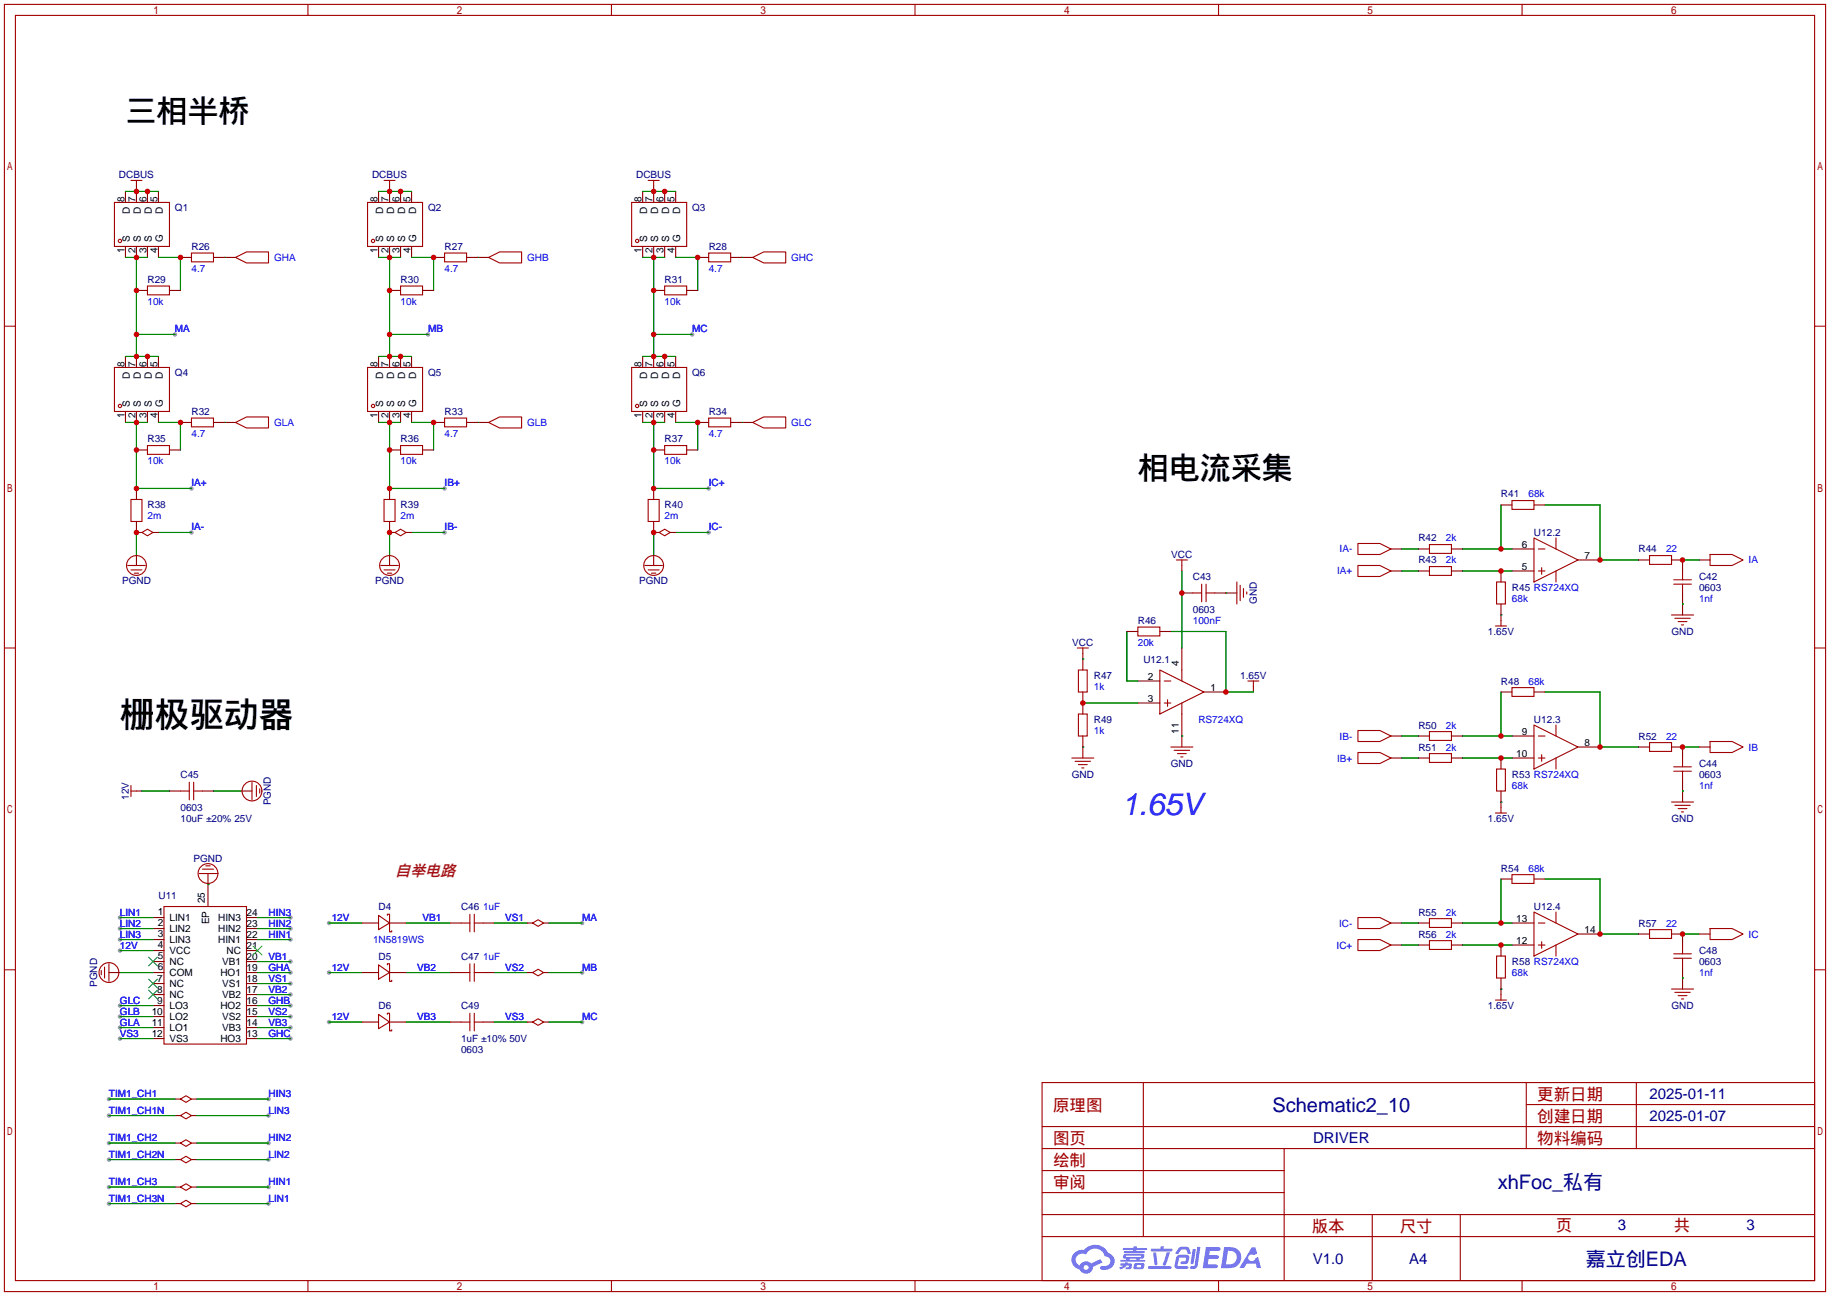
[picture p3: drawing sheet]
<svg xmlns="http://www.w3.org/2000/svg" width="422mm" height="299mm" viewBox="0 0 422 299" stroke-linecap="round" stroke-linejoin="round" font-family="sans-serif">
<g fill="#999">
<circle cx="44.2" cy="112.8" r=".51"/>
<circle cx="75.9" cy="213.1" r=".51"/>
<circle cx="75.9" cy="224.5" r=".51"/>
<circle cx="75.9" cy="236" r=".51"/>
<circle cx="134.4" cy="213.1" r=".51"/>
<circle cx="134.4" cy="224.5" r=".51"/>
<circle cx="134.4" cy="236" r=".51"/>
<circle cx="67.1" cy="211.8" r=".51"/>
<circle cx="67.1" cy="214.4" r=".51"/>
<circle cx="67.1" cy="216.9" r=".51"/>
<circle cx="27.7" cy="211.8" r=".51"/>
<circle cx="27.7" cy="214.4" r=".51"/>
<circle cx="27.7" cy="216.9" r=".51"/>
<circle cx="27.7" cy="219.5" r=".51"/>
<circle cx="27.7" cy="232.2" r=".51"/>
<circle cx="27.7" cy="234.7" r=".51"/>
<circle cx="27.7" cy="237.2" r=".51"/>
<circle cx="67.1" cy="222" r=".51"/>
<circle cx="67.1" cy="229.6" r=".51"/>
<circle cx="67.1" cy="237.2" r=".51"/>
<circle cx="67.1" cy="227.1" r=".51"/>
<circle cx="67.1" cy="234.7" r=".51"/>
<circle cx="27.7" cy="239.8" r=".51"/>
<circle cx="67.1" cy="224.5" r=".51"/>
<circle cx="67.1" cy="232.2" r=".51"/>
<circle cx="67.1" cy="239.8" r=".51"/>
<circle cx="62" cy="257.6" r=".51"/>
<circle cx="25.1" cy="257.6" r=".51"/>
<circle cx="62" cy="263.9" r=".51"/>
<circle cx="25.1" cy="263.9" r=".51"/>
<circle cx="62" cy="267.7" r=".51"/>
<circle cx="25.1" cy="267.7" r=".51"/>
<circle cx="62" cy="274.1" r=".51"/>
<circle cx="25.1" cy="274.1" r=".51"/>
<circle cx="62" cy="253.7" r=".51"/>
<circle cx="25.1" cy="253.7" r=".51"/>
<circle cx="62" cy="277.9" r=".51"/>
<circle cx="25.1" cy="277.9" r=".51"/>
<circle cx="102.6" cy="112.8" r=".51"/>
<circle cx="163.6" cy="112.8" r=".51"/>
<circle cx="40.4" cy="77.2" r=".51"/>
<circle cx="98.8" cy="77.2" r=".51"/>
<circle cx="159.8" cy="77.2" r=".51"/>
<circle cx="44.2" cy="122.9" r=".51"/>
<circle cx="102.6" cy="122.9" r=".51"/>
<circle cx="163.6" cy="122.9" r=".51"/>
</g>
<g fill="none" stroke="#a10000" stroke-width=".25">
<path d="M1 1h420.4v297.2h-420.4zM3.6 3.6h415.2v292.1h-415.2zM71.1 1v2.6M141.1 1v2.6M211.2 1v2.6M281.3 1v2.6M351.3 1v2.6M1 75.3h2.6M418.8 75.3h2.6M1 149.6h2.6M418.8 149.6h2.6M1 223.9h2.6"/>
<path d="M418.8 223.9h2.6M240.5 249.9h178.3v45.8h-178.3zM263.9 249.9v35.6M352.3 249.9v15.3M352.3 255h66.5M377.7 249.9v15.3M240.5 270.3h55.9M240.5 265.2h178.3M240.5 275.3h55.9M240.5 260.1h178.3M296.4 265.2v30.5M71.1 295.7v2.5"/>
<path d="M141.1 295.7v2.5M211.2 295.7v2.5M240.5 285.5h178.3M240.5 280.4h178.3M281.3 295.7v2.5M316.7 280.4v15.3M337.1 280.4v15.3M351.3 295.7v2.5"/>
</g>
<g fill="#5487ff">
<path d="M278.4 287.9h2.6a.48 .48 0 0 1 .7 .4 .48 .48 0 0 1-.7 .5h-1.8l-.1 1h1.9a.43 .43 0 0 1 .4 .5 .43 .43 0 0 1-.5 .3h-1.9l-.2 1.3h1.6a.45 .45 0 0 1 .6 .2 .45 .45 0 0 1-.1 .6l-3.3 .1z"/>
<path d="M288.9 288h.9l.4 1.4-.8 .4a.84 .84 0 0 0-1.2 .2 .84 .84 0 0 0 .3 1.2 .84 .84 0 0 0 1.2-.4l.1-.3 .6-.3 .7 2.5h-1l-.3-1h-2l-.6 1h-1.1z"/>
<path d="M275.3 288.4h.7l-.5 3.2a.36 .36 0 0 1-.3 .3 .36 .36 0 0 1-.4-.4z"/>
<path d="M276.4 287.9h.7l-.6 4.3a1.13 1.13 0 0 1-1.8 .6l.2-.4 .7-.1 .2-.2z"/>
<path d="M272.1 288.2l.6-.4h1a.77 .77 0 0 1 .8 .6l.3 .9-.1 .2h-.6l-.2-.9-.3-.1h-.9l-.7 1-.7-.1z"/>
<path d="M271.6 290l.6-.3h1.7a.81 .81 0 0 1 .6 .5 .81 .81 0 0 1-.1 .9 .81 .81 0 0 1-.9 .8h-.7a.32 .32 0 0 1-.3-.4 .32 .32 0 0 1 .4-.3h.7l.2-.9-1.6 .1-.4 1.9h2.2a.32 .32 0 0 1 .3 .4 .32 .32 0 0 1-.4 .3l-2.2-.1-.5-.3-.1-.5z"/>
<path d="M265.1 292.3h5a.33 .33 0 0 1 .3 .4 .33 .33 0 0 1-.4 .3h-4.8l-.2-.2z"/>
<path d="M269.3 289.1h.8l-.7 2a.98 .98 0 0 1-.7 1.1l-.3-.3z"/>
<path d="M266.2 289.2h.7l.3 2.6a.34 .34 0 0 1-.3 .3 .34 .34 0 0 1-.4-.2z"/>
<path d="M265.7 288.3h2.1l.3-.6h.5l-.1 .6h1.8a.32 .32 0 0 1 .4 .3 .32 .32 0 0 1-.4 .3h-4.5l-.2-.1z"/>
<path d="M258.7 291.7h.9l.1-.2h.6v.2h.8l.2 .2-.2 .9-1.3 .2v-.4h.7l.1-.4a.68 .68 0 0 0-1 .4l-1.1 .4-.2-.4 1-.4h-.7z"/>
<path d="M259.2 288.1h2.4l.1-.3h.7v.3h2.1l.3 .3-.3 .2h-2.2v.3h1.8l.2 .2-.2 .2h-4.6v-.4h2v-.3h-2.2l-.2-.1z"/>
<path d="M282.6 287.9l-.8 4.9h1.7a2.5 2.5 0 0 0 3-2.5 2.5 2.5 0 0 0-3.1-2.4zM283.4 288.8a1.65 1.65 0 0 1 2.1 1.6 1.65 1.65 0 0 1-2.2 1.5h-.3z"/>
<path d="M259.4 289.7l-.2 .7 .7 .2 .1 .3h-1.3l.1 .4h5.3l.3-.2-.2-.2h-1.2l.2-.3a.7 .7 0 0 0 .8-.2 .7 .7 0 0 0 0-.9h-4.2zM260 289.9l3.4 .1-.2 .2h-3.2zM260.7 290.6h1.7l-.2 .3h-1.4z"/>
<path d="M261.8 291.8a1.05 1.05 0 0 0 0 1.2 2.91 2.91 0 0 0 2.2-.2 .98 .98 0 0 0 0-1.2h-1.7zM262.4 292.1l.9-.1 .1 .4-.3 .2h-.8z"/>
<path d="M248.1 289.2a2.23 2.23 0 0 0-.7 2.3 2.23 2.23 0 0 0 1.8 1.6 1.58 1.58 0 0 0 1.8 .9 1.58 1.58 0 0 0 1.3-1.5l2.2-1-.5-.8-2.1 1a1.65 1.65 0 0 0-2.7 .5 1.47 1.47 0 0 1-.7-2.1 1.47 1.47 0 0 1 2.2-.4 2.3 2.3 0 0 1 2.3-1.4 2.3 2.3 0 0 1 2 1.8 1.12 1.12 0 0 1 1.3 1 1.12 1.12 0 0 1-1.1 1.2h-.7a.45 .45 0 0 0-.6 .3 .45 .45 0 0 0 .4 .6 2.21 2.21 0 0 0 2.3-.6 2.21 2.21 0 0 0 .5-2.3 2.13 2.13 0 0 0-1.3-1 3.3 3.3 0 0 0-5.6-.7l-1.1 .1zM250.1 292.7a.6 .6 0 0 1 1.2 0 .6 .6 0 0 1-1.2 0z"/>
</g>
<g fill="none" stroke="#a10000" stroke-width=".25">
<path d="M26.4 46.7h12.7v10.2h-12.7zM30.2 41.7h2.6M31.5 41.7v1.2M44.2 58.4h5.1v2.1h-5.1zM54.4 59.4l2.5-1.2h5.1v2.5h-5.1zM84.8 46.7h12.7v10.2h-12.7zM88.6 41.7h2.6M89.9 41.7v1.2M102.6 58.4h5.1v2.1h-5.1zM112.8 59.4l2.5-1.2h5.1v2.5h-5.1zM145.8 46.7h12.7v10.2h-12.7zM149.6 41.7h2.5"/>
<path d="M150.9 41.7v1.2M163.6 58.4h5.1v2.1h-5.1zM173.7 59.4l2.6-1.2h5.1v2.5h-5.1zM34 66h5.1v2.1h-5.1zM92.5 66h5v2.1h-5zM153.4 66h5.1v2.1h-5.1zM26.4 84.8h12.7v10.2h-12.7zM44.2 96.5h5.1v2.1h-5.1zM54.4 97.5l2.5-1.2h5.1v2.5h-5.1zM84.8 84.8h12.7v10.2h-12.7zM102.6 96.5h5.1v2.1h-5.1zM112.8 97.5l2.5-1.2h5.1v2.5h-5.1z"/>
<path d="M145.8 84.8h12.7v10.2h-12.7zM163.6 96.5h5.1v2.1h-5.1zM173.7 97.5l2.6-1.2h5.1v2.5h-5.1zM30.2 115.3h2.6v5.1h-2.6zM34 102.9h5.1v2h-5.1zM88.6 115.3h2.6v5.1h-2.6zM92.5 102.9h5v2h-5zM149.6 115.3h2.5v5.1h-2.5zM153.4 102.9h5.1v2h-5.1zM349 115.6h5.1v2h-5.1zM29.5 130.6h4M30.2 131.6h2.6"/>
<path d="M31 132.3h1M32.8 122.9l1.2-.7 1.3 .7-1.3 .8zM87.9 130.6h4M88.6 131.6h2.6M89.4 132.3h1M91.2 122.9l1.3-.7 1.2 .7-1.2 .8zM148.8 130.6h4.1M149.6 131.6h2.5M150.4 132.3h1M152.1 122.9l1.3-.7 1.3 .7-1.3 .8zM271.5 129.3h2.6M272.8 129.3v1.3"/>
<path d="M275.3 136.9h2.1M277.4 134.9v4M278.4 134.9v4M278.4 136.9h2M285.5 134.4v5M286.3 135.1v3.6M287 135.9v2M287.8 136.7v.5M313.4 130.6h5.1l2.6 1.2-2.6 1.3h-5.1zM313.4 125.5h5.1l2.6 1.2-2.6 1.3h-5.1zM329.9 125.7h5.1v2.1h-5.1zM329.9 130.8h5.1v2h-5.1z"/>
<path d="M345.4 134.4h2.1v5h-2.1zM354.1 124.2l10.1 5.1-10.1 5.1zM355.1 126.7h1.5M355.1 131.8h1.5M355.9 131.1v1.5M359.2 124.2v2.5M359.2 131.8v2.6M380.7 128.3h5.1v2h-5.1zM386.3 133.9h4.1M386.3 134.9h4.1M388.4 131.8v2.1M388.4 134.9v2"/>
<path d="M394.7 128h5.1l2.5 1.3-2.5 1.3h-5.1zM248.7 149.6h2.5M248.9 154.7h2.1v5.1h-2.1zM249.9 149.6v1.3M262.6 144.8h5.1v2h-5.1zM267.7 154.7l10.2 5.1-10.2 5zM268.7 157.2h1.6M272.8 154.7v2.5M288 157.2h2.6M289.3 157.2v1.3M345.2 144.5h2.5M346.5 143.3v1.2"/>
<path d="M349 158.7h5.1v2.1h-5.1zM385.8 142h5.1M386.6 142.7h3.5M387.3 143.5h2.1M388.1 144.3h.5M247.4 175h5.1M248.2 175.8h3.5M248.9 164.8h2.1v5.1h-2.1zM248.9 176.5h2.1M249.7 177.3h.5M268.7 162.3h1.6M269.5 161.5v1.6"/>
<path d="M270.3 172.5h5M271 173.2h3.6M271.8 174h2M272.5 174.8h.5M272.8 162.3v2.5M313.4 168.7h5.1l2.6 1.2-2.6 1.3h-5.1zM313.4 173.7h5.1l2.6 1.3-2.6 1.3h-5.1zM329.9 168.9h5.1v2h-5.1zM329.9 174h5.1v2h-5.1zM345.4 177.5h2.1v5.1h-2.1zM354.1 167.4l10.1 5.1-10.1 5zM355.1 175h1.5"/>
<path d="M355.1 169.9h1.5M355.9 174.2v1.6M359.2 167.4v2.5M359.2 175v2.5M380.7 171.4h5.1v2.1h-5.1zM386.3 177h4.1M386.3 178.1h4.1M388.4 175v2M388.4 178.1v2M394.7 171.2h5.1l2.5 1.3-2.5 1.2h-5.1zM30.2 181.4v2.5M30.2 182.6h1.3"/>
<path d="M41.7 182.6h2M43.7 180.6v4.1M44.7 182.6h2M44.7 180.6v4.1M47.5 199.9h1M58.2 180.6v4.1M59.2 181.4v2.5M59.9 182.1v1M345.2 187.7h2.5M346.5 186.4v1.3M385.8 185.2h5.1M386.6 185.9h3.5"/>
<path d="M387.3 186.7h2.1M388.1 187.5h.5M37.8 209.3h19.1v31.7h-19.1zM46 201.7h4M46.7 200.7h2.6M87.4 211.3l2.5 1.8-2.5 1.5zM89.4 211.3v-.2h.5v4h.5v-.2M106.4 213.1h2.1M108.5 211.1v4M109.5 213.1h2M109.5 211.1v4M122.9 213.1l1.3-.8 1.3 .8-1.3 .8z"/>
<path d="M313.4 211.8h5.1l2.6 1.3-2.6 1.3h-5.1zM313.4 216.9h5.1l2.6 1.3-2.6 1.3h-5.1zM329.9 212.1h5.1v2h-5.1zM329.9 217.2h5.1v2h-5.1zM349 201.9h5.1v2.1h-5.1zM354.1 210.6l10.1 5-10.1 5.1zM355.1 213.1h1.5M355.1 218.2h1.5M355.9 217.4v1.5M359.2 210.6v2.5M359.2 218.2v2.5M380.7 214.6h5.1v2.1h-5.1z"/>
<path d="M388.4 218.2v2M394.7 214.4h5.1l2.5 1.2-2.5 1.3h-5.1zM23.4 224v1M24.1 223.3v2.5M25.1 222.5v4.1M87.4 222.8l2.5 1.7-2.5 1.6zM87.4 234.2l2.5 1.8-2.5 1.5zM89.4 222.8v-.3h.5v4.1h.5v-.3M89.4 234.2v-.3h.5v4.1h.5v-.3M106.4 224.5h2.1M106.4 236h2.1M108.5 222.5v4.1"/>
<path d="M108.5 233.9v4.1M109.5 222.5v4.1M109.5 233.9v4.1M109.5 224.5h2M109.5 236h2M122.9 224.5l1.3-.7 1.3 .7-1.3 .8zM122.9 236l1.3-.8 1.3 .8-1.3 .7zM345.2 230.9h2.5M345.4 220.7h2.1v5.1h-2.1zM346.5 229.6v1.3M385.8 228.3h5.1M386.3 220.2h4.1"/>
<path d="M386.3 221.2h4.1M386.6 229.1h3.5M387.3 229.9h2.1M388.1 230.6h.5M388.4 221.2v2.1M41.7 257.6l1.2-.8 1.3 .8-1.3 .7zM41.7 253.7l1.2-.7 1.3 .7-1.3 .8zM41.7 263.9l1.2-.8 1.3 .8-1.3 .8zM41.7 267.7l1.2-.7 1.3 .7-1.3 .8zM41.7 274.1l1.2-.8 1.3 .8-1.3 .7zM41.7 277.9l1.2-.8 1.3 .8-1.3 .7z"/>
<circle cx="27.7" cy="55.6" r=".38"/>
<circle cx="86.1" cy="55.6" r=".38"/>
<circle cx="147.1" cy="55.6" r=".38"/>
<circle cx="27.7" cy="93.7" r=".38"/>
<circle cx="86.1" cy="93.7" r=".38"/>
<circle cx="147.1" cy="93.7" r=".38"/>
<circle cx="31.5" cy="130.6" r="2.29"/>
<circle cx="89.9" cy="130.6" r="2.29"/>
<circle cx="150.9" cy="130.6" r="2.29"/>
<circle cx="58.2" cy="182.6" r="2.29"/>
<circle cx="48" cy="201.7" r="2.29"/>
<circle cx="25.1" cy="224.5" r="2.29"/>
</g>
<g fill="none" stroke="#870000" stroke-width=".25">
<path d="M29 44.2v2.5M29 56.9v2.5M31.5 42.9v3.8M31.5 56.9v2.5M34 44.2v2.5M34 56.9v2.5M36.6 44.2v2.5M36.6 56.9v2.5M41.7 59.4h2.5M49.3 59.4h5.1M87.4 44.2v2.5M87.4 56.9v2.5"/>
<path d="M89.9 42.9v3.8M89.9 56.9v2.5M92.5 44.2v2.5M92.5 56.9v2.5M95 44.2v2.5M95 56.9v2.5M100.1 59.4h2.5M107.7 59.4h5.1M148.3 44.2v2.5M148.3 56.9v2.5M150.9 42.9v3.8M150.9 56.9v2.5"/>
<path d="M153.4 44.2v2.5M153.4 56.9v2.5M156 44.2v2.5M156 56.9v2.5M161 59.4h2.6M168.7 59.4h5M31.5 67.1h2.5M39.1 67.1h2.6M89.9 67.1h2.6M97.5 67.1h2.6M150.9 67.1h2.5M158.5 67.1h2.5"/>
<path d="M29 82.3v2.5M29 95v2.5M31.5 82.3v2.5M31.5 95v2.5M34 82.3v2.5M34 95v2.5M36.6 82.3v2.5M36.6 95v2.5M41.7 97.5h2.5M49.3 97.5h5.1M87.4 82.3v2.5M87.4 95v2.5"/>
<path d="M89.9 82.3v2.5M89.9 95v2.5M92.5 82.3v2.5M92.5 95v2.5M95 82.3v2.5M95 95v2.5M100.1 97.5h2.5M107.7 97.5h5.1M148.3 82.3v2.5M148.3 95v2.5M150.9 82.3v2.5M150.9 95v2.5"/>
<path d="M153.4 82.3v2.5M153.4 95v2.5M156 82.3v2.5M156 95v2.5M161 97.5h2.6M168.7 97.5h5M31.5 112.8v2.5M31.5 103.9h2.5M39.1 103.9h2.6M89.9 103.9h2.6M89.9 112.8v2.5M97.5 103.9h2.6"/>
<path d="M150.9 103.9h2.5M150.9 112.8v2.5M158.5 103.9h2.5M346.5 116.6h2.5M354.1 116.6h2.5M31.5 120.4v2.5h1.3M31.5 128v2.6M35.3 122.9h1.3M89.9 120.4v2.5h1.3M89.9 128v2.6M93.7 122.9h1.3M150.9 120.4v2.5h1.2"/>
<path d="M150.9 128v2.6M154.7 122.9h1.3M272.8 136.9h2.5M272.8 130.6v1.2M280.4 136.9h5.1M321.1 126.7h2.5M321.1 131.8h2.5M327.4 126.7h2.5M327.4 131.8h2.5M335 126.7h2.6M335 131.8h2.6M346.5 131.8v2.6"/>
<path d="M346.5 139.4v3.9M349 126.7h5.1M349 131.8h5.1M364.2 129.3h5.1M378.2 129.3h2.5M385.8 129.3h2.6v2.5M388.4 136.9v5.1M392.2 129.3h2.5M249.9 150.9v3.8M249.9 159.8v5M260.1 145.8h2.5M262.6 157.2h5.1"/>
<path d="M267.7 145.8h2.6M272.8 149.6v5.1M277.9 159.8h5.1M289.3 158.5v1.3M346.5 159.8h2.5M354.1 159.8h2.5M249.9 169.9v5.1M262.6 162.3h5.1M272.8 164.8v7.7M321.1 169.9h2.5M321.1 175h2.5M327.4 169.9h2.5"/>
<path d="M327.4 175h2.5M335 169.9h2.6M335 175h2.6M346.5 175v2.5M349 169.9h5.1M349 175h5.1M364.2 172.5h5.1M378.2 172.5h2.5M385.8 172.5h2.6v2.5M392.2 172.5h2.5M31.5 182.6h1.3M39.1 182.6h2.6"/>
<path d="M46.7 182.6h2.6M55.6 182.6h2.6M346.5 182.6v3.8M388.4 180.1v5.1M35.3 211.8h2.5M35.3 214.4h2.5M35.3 216.9h2.5M35.3 219.5h2.5M48 201.7v7.6M56.9 211.8h2.5M56.9 214.4h2.5M56.9 216.9h2.5"/>
<path d="M56.9 219.5h2.5M83.6 213.1h3.8M89.9 213.1h3.8M103.9 213.1h2.5M111.5 213.1h2.5M121.7 213.1h1.2M125.5 213.1h1.2M321.1 213.1h2.5M321.1 218.2h2.5M327.4 213.1h2.5M327.4 218.2h2.5M335 213.1h2.6"/>
<path d="M335 218.2h2.6M346.5 218.2v2.5M346.5 202.9h2.5M349 213.1h5.1M349 218.2h5.1M354.1 202.9h2.5M364.2 215.6h5.1M378.2 215.6h2.5M385.8 215.6h2.6v2.6M392.2 215.6h2.5M25.1 224.5h2.6M35.3 224.5h2.5"/>
<path d="M35.3 222h2.5M35.3 227.1h2.5M35.3 229.6h2.5M35.3 232.2h2.5M35.3 234.7h2.5M35.3 237.2h2.5M35.3 239.8h2.5M56.9 224.5h2.5M56.9 222h2.5M56.9 227.1h2.5M56.9 229.6h2.5M56.9 232.2h2.5"/>
<path d="M56.9 234.7h2.5M56.9 237.2h2.5M56.9 239.8h2.5M83.6 224.5h3.8M83.6 236h3.8M89.9 224.5h3.8M89.9 236h3.8M103.9 224.5h2.5M103.9 236h2.5M111.5 224.5h2.5M111.5 236h2.5M121.7 224.5h1.2"/>
<path d="M121.7 236h1.2M125.5 224.5h1.2M125.5 236h1.2M346.5 225.8v3.8M388.4 223.3v5M40.4 257.6h1.3M40.4 253.7h1.3M44.2 257.6h1.3M44.2 253.7h1.3M40.4 263.9h1.3M40.4 267.7h1.3M40.4 274.1h1.3"/>
<path d="M40.4 277.9h1.3M44.2 263.9h1.3M44.2 267.7h1.3M44.2 274.1h1.3M44.2 277.9h1.3"/>
</g>
<g fill="none" stroke="#008700" stroke-width=".25">
<path d="M29 44.2h7.6M29 59.4h5M31.5 59.4v22.9M36.6 59.4h5.1v7.7M51.8 59.4h.1M87.4 44.2h7.6M87.4 59.4h5.1M89.9 59.4v22.9M95 59.4h5.1v7.7M110.2 59.4h.1M148.3 44.2h7.7M148.3 59.4h5.1"/>
<path d="M150.9 59.4v22.9M156 59.4h5v7.7M171.2 59.4h.1M31.5 77.2h8.9M89.9 77.2h8.9M150.9 77.2h8.9M29 97.5h5M29 82.3h7.6M31.5 97.5v15.3h12.7M36.6 97.5h5.1v6.4M51.8 97.5h.1M87.4 97.5h5.1"/>
<path d="M87.4 82.3h7.6M89.9 97.5v15.3h12.7M95 97.5h5.1v6.4M110.2 97.5h.1M148.3 97.5h5.1M148.3 82.3h7.7M150.9 97.5v15.3h12.7M156 97.5h5v6.4M171.2 97.5h.1M346.5 116.6v10.1M356.6 116.6h12.7v12.7h8.9M31.5 122.9v5.1"/>
<path d="M36.6 122.9h7.6M89.9 122.9v5.1M95 122.9h7.6M150.9 122.9v5.1M156 122.9h7.6M272.8 131.8v17.8M283 136.9h.1M323.6 131.8h3.8M323.6 126.7h3.8M337.6 131.8h11.4M337.6 126.7h11.4M388.4 139.4h.1"/>
<path d="M388.4 129.3h3.8M249.9 152.1h.1M260.1 145.8v11.4h2.5M270.3 145.8h12.7v14h6.3M346.5 142h.1M346.5 159.8v10.1M356.6 159.8h12.7v12.7h8.9M249.9 172.5h.1M249.9 162.3h12.7M272.8 169.9h.1M323.6 169.9h3.8M323.6 175h3.8"/>
<path d="M337.6 169.9h11.4M337.6 175h11.4M388.4 172.5h3.8M32.8 182.6h6.3M49.3 182.6h6.3M346.5 185.2h.1M388.4 182.6h.1M27.7 211.8h7.6M27.7 214.4h7.6M27.7 216.9h7.6M27.7 219.5h7.6M48 204.2h.1"/>
<path d="M59.4 211.8h7.7M59.4 214.4h7.7M59.4 216.9h7.7M75.9 213.1h7.7M93.7 213.1h10.2M114 213.1h7.7M126.7 213.1h7.7M323.6 213.1h3.8M323.6 218.2h3.8M337.6 213.1h11.4M337.6 218.2h11.4M346.5 202.9v10.2"/>
<path d="M356.6 202.9h12.7v12.7h8.9M388.4 215.6h3.8M27.7 224.5h7.6M27.7 232.2h7.6M27.7 234.7h7.6M27.7 237.2h7.6M27.7 239.8h7.6M59.4 224.5h7.7M59.4 232.2h7.7M59.4 234.7h7.7M59.4 237.2h7.7M59.4 222h7.7"/>
<path d="M59.4 229.6h7.7M59.4 227.1h7.7M59.4 239.8h7.7M75.9 224.5h7.7M75.9 236h7.7M93.7 224.5h10.2M93.7 236h10.2M114 224.5h7.7M114 236h7.7M126.7 224.5h7.7M126.7 236h7.7M346.5 228.3h.1"/>
<path d="M388.4 225.8h.1M25.1 257.6h15.3M25.1 253.7h15.3M45.5 257.6h16.5M45.5 253.7h16.5M25.1 263.9h15.3M25.1 267.7h15.3M25.1 274.1h15.3M25.1 277.9h15.3M45.5 263.9h16.5M45.5 267.7h16.5M45.5 274.1h16.5"/>
<path d="M45.5 277.9h16.5"/>
</g>
<path d="M58.4 218.4l2.1 2.1M60.5 218.4l-2.1 2.1M34.3 221l2 2M34.3 226.1l2 2M34.3 228.6l2 2M36.3 221l-2 2M36.3 226.1l-2 2M36.3 228.6l-2 2" fill="none" stroke="#3c3" stroke-width=".25"/>
<g fill="#c00">
<circle cx="31.5" cy="44.2" r=".63"/>
<circle cx="34" cy="44.2" r=".63"/>
<circle cx="31.5" cy="97.5" r=".63"/>
<circle cx="31.5" cy="103.9" r=".63"/>
<circle cx="31.5" cy="112.8" r=".63"/>
<circle cx="41.7" cy="59.4" r=".63"/>
<circle cx="41.7" cy="97.5" r=".63"/>
<circle cx="89.9" cy="44.2" r=".63"/>
<circle cx="92.5" cy="44.2" r=".63"/>
<circle cx="89.9" cy="97.5" r=".63"/>
<circle cx="89.9" cy="103.9" r=".63"/>
<circle cx="89.9" cy="112.8" r=".63"/>
<circle cx="100.1" cy="59.4" r=".63"/>
<circle cx="100.1" cy="97.5" r=".63"/>
<circle cx="150.9" cy="44.2" r=".63"/>
<circle cx="153.4" cy="44.2" r=".63"/>
<circle cx="150.9" cy="97.5" r=".63"/>
<circle cx="150.9" cy="103.9" r=".63"/>
<circle cx="150.9" cy="112.8" r=".63"/>
<circle cx="161" cy="59.4" r=".63"/>
<circle cx="161" cy="97.5" r=".63"/>
<circle cx="31.5" cy="82.3" r=".63"/>
<circle cx="34" cy="82.3" r=".63"/>
<circle cx="31.5" cy="77.2" r=".63"/>
<circle cx="31.5" cy="67.1" r=".63"/>
<circle cx="31.5" cy="59.4" r=".63"/>
<circle cx="89.9" cy="82.3" r=".63"/>
<circle cx="92.5" cy="82.3" r=".63"/>
<circle cx="89.9" cy="77.2" r=".63"/>
<circle cx="89.9" cy="67.1" r=".63"/>
<circle cx="89.9" cy="59.4" r=".63"/>
<circle cx="150.9" cy="82.3" r=".63"/>
<circle cx="153.4" cy="82.3" r=".63"/>
<circle cx="150.9" cy="77.2" r=".63"/>
<circle cx="150.9" cy="67.1" r=".63"/>
<circle cx="150.9" cy="59.4" r=".63"/>
<circle cx="249.9" cy="162.3" r=".63"/>
<circle cx="31.5" cy="122.9" r=".63"/>
<circle cx="89.9" cy="122.9" r=".63"/>
<circle cx="150.9" cy="122.9" r=".63"/>
<circle cx="346.5" cy="131.8" r=".63"/>
<circle cx="346.5" cy="126.7" r=".63"/>
<circle cx="388.4" cy="129.3" r=".63"/>
<circle cx="369.3" cy="129.3" r=".63"/>
<circle cx="272.8" cy="136.9" r=".63"/>
<circle cx="369.3" cy="215.6" r=".63"/>
<circle cx="388.4" cy="215.6" r=".63"/>
<circle cx="346.5" cy="213.1" r=".63"/>
<circle cx="346.5" cy="218.2" r=".63"/>
<circle cx="369.3" cy="172.5" r=".63"/>
<circle cx="388.4" cy="172.5" r=".63"/>
<circle cx="346.5" cy="169.9" r=".63"/>
<circle cx="346.5" cy="175" r=".63"/>
<circle cx="283" cy="159.8" r=".63"/>
</g>
<text font-size="8" x="27.7" y="167.9">栅极驱动器</text>
<g font-size="7.1">
<text x="29" y="28.1">三相半桥</text>
<text x="262.6" y="110.6">相电流采集</text>
</g>
<text font-size="7.1" fill="#00f" x="258.8" y="188.1">1.65V</text>
<g font-size="4.6" fill="#000080">
<text x="293.7" y="256.6">Schematic2_10</text>
<text x="345.7" y="274.4">xhFoc_私有</text>
<text x="366" y="292.2">嘉立创EDA</text>
</g>
<g font-size="3.8" fill="#a00000">
<text x="243.1" y="256.5">原理图</text>
<text x="354.8" y="254">更新日期</text>
<text x="354.8" y="259.1">创建日期</text>
<text x="243.1" y="269.2">绘制</text>
<text x="243.1" y="264.2">图页</text>
<text x="354.8" y="264.2">物料编码</text>
<text x="243.1" y="274.3">审阅</text>
<text x="302.8" y="284.5">版本</text>
<text x="323.1" y="284.5">尺寸</text>
<text x="359.2" y="284.2">页</text>
<text x="386.3" y="284.2">共</text>
</g>
<text font-size="3.5" fill="#903" x="91.2" y="202.3">自举电路</text>
<g font-size="3.5" fill="#000080">
<text x="380.7" y="253.7">2025-01-11</text>
<text x="303.1" y="263.8">DRIVER</text>
<text x="380.7" y="258.8">2025-01-07</text>
<text x="373.4" y="283.9">3</text>
<text x="403.2" y="283.9">3</text>
<text x="303" y="291.8">V1.0</text>
<text x="325.3" y="291.8">A4</text>
</g>
<g font-size="2.3" fill="#000080">
<text x="27.5" y="41.2">DCBUS</text>
<text x="85.9" y="41.2">DCBUS</text>
<text x="146.8" y="41.2">DCBUS</text>
<text x="40.4" y="48.8">Q1</text>
<text x="98.8" y="48.8">Q2</text>
<text x="159.8" y="48.8">Q3</text>
<text x="44.2" y="57.7">R26</text>
<text x="102.6" y="57.7">R27</text>
<text x="163.6" y="57.7">R28</text>
<text x="34" y="65.3">R29</text>
<text x="92.5" y="65.3">R30</text>
<text x="153.4" y="65.3">R31</text>
<text x="40.4" y="86.9">Q4</text>
<text x="98.8" y="86.9">Q5</text>
<text x="159.8" y="86.9">Q6</text>
<text x="44.2" y="95.8">R32</text>
<text x="102.6" y="95.8">R33</text>
<text x="163.6" y="95.8">R34</text>
<text x="34" y="102.2">R35</text>
<text x="92.5" y="102.2">R36</text>
<text x="153.4" y="102.2">R37</text>
<text x="34" y="117.4">R38</text>
<text x="92.5" y="117.4">R39</text>
<text x="153.4" y="117.4">R40</text>
<text x="346.5" y="114.9">R41</text>
<text x="327.4" y="125">R42</text>
<text x="354.1" y="123.7">U12.2</text>
<text x="270.4" y="128.8">VCC</text>
<text x="327.4" y="130.1">R43</text>
<text x="378.2" y="127.6">R44</text>
<text x="28.2" y="134.9">PGND</text>
<text x="86.6" y="134.9">PGND</text>
<text x="147.5" y="134.9">PGND</text>
<text x="275.3" y="133.9">C43</text>
<text x="349" y="136.4">R45 RS724XQ</text>
<text x="392.2" y="136.4">0603</text>
<text x="392.2" y="133.9">C42</text>
<text x="275.3" y="141.5">0603</text>
<text x="290.1" y="139.5" transform="rotate(-90 290.1 139.5)">GND</text>
<text x="247.5" y="149.1">VCC</text>
<text x="262.6" y="144.1">R46</text>
<text x="343.4" y="146.6">1.65V</text>
<text x="385.8" y="146.6">GND</text>
<text x="263.9" y="153">U12.1</text>
<text x="252.5" y="156.8">R47</text>
<text x="286.3" y="156.8">1.65V</text>
<text x="346.5" y="158">R48</text>
<text x="252.5" y="166.9">R49</text>
<text x="354.1" y="166.9">U12.3</text>
<text x="327.4" y="168.2">R50</text>
<text x="327.4" y="173.3">R51</text>
<text x="378.2" y="170.7">R52</text>
<text x="41.7" y="179.6">C45</text>
<text x="247.4" y="179.6">GND</text>
<text x="270.2" y="177.1">GND</text>
<text x="349" y="179.6">R53 RS724XQ</text>
<text x="392.2" y="179.6">0603</text>
<text x="392.2" y="177.1">C44</text>
<text x="29.8" y="184.7" transform="rotate(-90 29.8 184.7)">12V</text>
<text x="62.5" y="186" transform="rotate(-90 62.5 186)">PGND</text>
<text x="41.7" y="187.2">0603</text>
<text x="41.7" y="189.8">10uF ±20% 25V</text>
<text x="343.4" y="189.8">1.65V</text>
<text x="385.8" y="189.8">GND</text>
<text x="44.7" y="198.9">PGND</text>
<text x="346.5" y="201.2">R54</text>
<text x="36.6" y="207.6">U11</text>
<text x="87.4" y="210.1">D4</text>
<text x="106.4" y="210.1">C46</text>
<text x="327.4" y="211.4">R55</text>
<text x="354.1" y="210.1">U12.4</text>
<text x="378.2" y="213.9">R57</text>
<text x="87.4" y="221.5">D5</text>
<text x="106.4" y="221.5">C47</text>
<text x="327.4" y="216.5">R56</text>
<text x="392.2" y="220.3">C48</text>
<text x="22.4" y="227.9" transform="rotate(-90 22.4 227.9)">PGND</text>
<text x="349" y="222.8">R58 RS724XQ</text>
<text x="392.2" y="222.8">0603</text>
<text x="87.4" y="233">D6</text>
<text x="106.4" y="233">C49</text>
<text x="343.4" y="233">1.65V</text>
<text x="385.8" y="233">GND</text>
<text x="106.4" y="240.6">1uF ±10% 50V</text>
<text x="106.4" y="243.1">0603</text>
</g>
<g font-size="2.3">
<text x="28.7" y="46.6" transform="rotate(-90 28.7 46.6)">8</text>
<text x="31.3" y="46.6" transform="rotate(-90 31.3 46.6)">7</text>
<text x="33.8" y="46.6" transform="rotate(-90 33.8 46.6)">6</text>
<text x="36.3" y="46.6" transform="rotate(-90 36.3 46.6)">5</text>
<text x="87.1" y="46.6" transform="rotate(-90 87.1 46.6)">8</text>
<text x="89.7" y="46.6" transform="rotate(-90 89.7 46.6)">7</text>
<text x="92.2" y="46.6" transform="rotate(-90 92.2 46.6)">6</text>
<text x="94.8" y="46.6" transform="rotate(-90 94.8 46.6)">5</text>
<text x="148.1" y="46.6" transform="rotate(-90 148.1 46.6)">8</text>
<text x="150.6" y="46.6" transform="rotate(-90 150.6 46.6)">7</text>
<text x="153.2" y="46.6" transform="rotate(-90 153.2 46.6)">6</text>
<text x="155.7" y="46.6" transform="rotate(-90 155.7 46.6)">5</text>
<text x="30" y="49.3" transform="rotate(-90 30 49.3)">D</text>
<text x="32.5" y="49.3" transform="rotate(-90 32.5 49.3)">D</text>
<text x="35.1" y="49.3" transform="rotate(-90 35.1 49.3)">D</text>
<text x="37.6" y="49.3" transform="rotate(-90 37.6 49.3)">D</text>
<text x="88.4" y="49.3" transform="rotate(-90 88.4 49.3)">D</text>
<text x="91" y="49.3" transform="rotate(-90 91 49.3)">D</text>
<text x="93.5" y="49.3" transform="rotate(-90 93.5 49.3)">D</text>
<text x="96" y="49.3" transform="rotate(-90 96 49.3)">D</text>
<text x="149.4" y="49.3" transform="rotate(-90 149.4 49.3)">D</text>
<text x="151.9" y="49.3" transform="rotate(-90 151.9 49.3)">D</text>
<text x="154.5" y="49.3" transform="rotate(-90 154.5 49.3)">D</text>
<text x="157" y="49.3" transform="rotate(-90 157 49.3)">D</text>
<text x="28.7" y="58.3" transform="rotate(-90 28.7 58.3)">1</text>
<text x="30" y="56" transform="rotate(-90 30 56)">S</text>
<text x="31.3" y="58.3" transform="rotate(-90 31.3 58.3)">2</text>
<text x="32.5" y="56" transform="rotate(-90 32.5 56)">S</text>
<text x="33.8" y="58.3" transform="rotate(-90 33.8 58.3)">3</text>
<text x="35.1" y="56" transform="rotate(-90 35.1 56)">S</text>
<text x="36.3" y="58.3" transform="rotate(-90 36.3 58.3)">4</text>
<text x="37.6" y="56" transform="rotate(-90 37.6 56)">G</text>
<text x="87.1" y="58.3" transform="rotate(-90 87.1 58.3)">1</text>
<text x="88.4" y="56" transform="rotate(-90 88.4 56)">S</text>
<text x="89.7" y="58.3" transform="rotate(-90 89.7 58.3)">2</text>
<text x="91" y="56" transform="rotate(-90 91 56)">S</text>
<text x="92.2" y="58.3" transform="rotate(-90 92.2 58.3)">3</text>
<text x="93.5" y="56" transform="rotate(-90 93.5 56)">S</text>
<text x="94.8" y="58.3" transform="rotate(-90 94.8 58.3)">4</text>
<text x="96" y="56" transform="rotate(-90 96 56)">G</text>
<text x="148.1" y="58.3" transform="rotate(-90 148.1 58.3)">1</text>
<text x="149.4" y="56" transform="rotate(-90 149.4 56)">S</text>
<text x="150.6" y="58.3" transform="rotate(-90 150.6 58.3)">2</text>
<text x="151.9" y="56" transform="rotate(-90 151.9 56)">S</text>
<text x="153.2" y="58.3" transform="rotate(-90 153.2 58.3)">3</text>
<text x="154.5" y="56" transform="rotate(-90 154.5 56)">S</text>
<text x="155.7" y="58.3" transform="rotate(-90 155.7 58.3)">4</text>
<text x="157" y="56" transform="rotate(-90 157 56)">G</text>
<text x="28.7" y="84.7" transform="rotate(-90 28.7 84.7)">8</text>
<text x="30" y="87.4" transform="rotate(-90 30 87.4)">D</text>
<text x="31.3" y="84.7" transform="rotate(-90 31.3 84.7)">7</text>
<text x="32.5" y="87.4" transform="rotate(-90 32.5 87.4)">D</text>
<text x="33.8" y="84.7" transform="rotate(-90 33.8 84.7)">6</text>
<text x="35.1" y="87.4" transform="rotate(-90 35.1 87.4)">D</text>
<text x="36.3" y="84.7" transform="rotate(-90 36.3 84.7)">5</text>
<text x="37.6" y="87.4" transform="rotate(-90 37.6 87.4)">D</text>
<text x="87.1" y="84.7" transform="rotate(-90 87.1 84.7)">8</text>
<text x="88.4" y="87.4" transform="rotate(-90 88.4 87.4)">D</text>
<text x="89.7" y="84.7" transform="rotate(-90 89.7 84.7)">7</text>
<text x="91" y="87.4" transform="rotate(-90 91 87.4)">D</text>
<text x="92.2" y="84.7" transform="rotate(-90 92.2 84.7)">6</text>
<text x="93.5" y="87.4" transform="rotate(-90 93.5 87.4)">D</text>
<text x="94.8" y="84.7" transform="rotate(-90 94.8 84.7)">5</text>
<text x="96" y="87.4" transform="rotate(-90 96 87.4)">D</text>
<text x="148.1" y="84.7" transform="rotate(-90 148.1 84.7)">8</text>
<text x="149.4" y="87.4" transform="rotate(-90 149.4 87.4)">D</text>
<text x="150.6" y="84.7" transform="rotate(-90 150.6 84.7)">7</text>
<text x="151.9" y="87.4" transform="rotate(-90 151.9 87.4)">D</text>
<text x="153.2" y="84.7" transform="rotate(-90 153.2 84.7)">6</text>
<text x="154.5" y="87.4" transform="rotate(-90 154.5 87.4)">D</text>
<text x="155.7" y="84.7" transform="rotate(-90 155.7 84.7)">5</text>
<text x="157" y="87.4" transform="rotate(-90 157 87.4)">D</text>
<text x="30" y="94.1" transform="rotate(-90 30 94.1)">S</text>
<text x="32.5" y="94.1" transform="rotate(-90 32.5 94.1)">S</text>
<text x="35.1" y="94.1" transform="rotate(-90 35.1 94.1)">S</text>
<text x="37.6" y="94.1" transform="rotate(-90 37.6 94.1)">G</text>
<text x="88.4" y="94.1" transform="rotate(-90 88.4 94.1)">S</text>
<text x="91" y="94.1" transform="rotate(-90 91 94.1)">S</text>
<text x="93.5" y="94.1" transform="rotate(-90 93.5 94.1)">S</text>
<text x="96" y="94.1" transform="rotate(-90 96 94.1)">G</text>
<text x="149.4" y="94.1" transform="rotate(-90 149.4 94.1)">S</text>
<text x="151.9" y="94.1" transform="rotate(-90 151.9 94.1)">S</text>
<text x="154.5" y="94.1" transform="rotate(-90 154.5 94.1)">S</text>
<text x="157" y="94.1" transform="rotate(-90 157 94.1)">G</text>
<text x="28.7" y="96.4" transform="rotate(-90 28.7 96.4)">1</text>
<text x="31.3" y="96.4" transform="rotate(-90 31.3 96.4)">2</text>
<text x="33.8" y="96.4" transform="rotate(-90 33.8 96.4)">3</text>
<text x="36.3" y="96.4" transform="rotate(-90 36.3 96.4)">4</text>
<text x="87.1" y="96.4" transform="rotate(-90 87.1 96.4)">1</text>
<text x="89.7" y="96.4" transform="rotate(-90 89.7 96.4)">2</text>
<text x="92.2" y="96.4" transform="rotate(-90 92.2 96.4)">3</text>
<text x="94.8" y="96.4" transform="rotate(-90 94.8 96.4)">4</text>
<text x="148.1" y="96.4" transform="rotate(-90 148.1 96.4)">1</text>
<text x="150.6" y="96.4" transform="rotate(-90 150.6 96.4)">2</text>
<text x="153.2" y="96.4" transform="rotate(-90 153.2 96.4)">3</text>
<text x="155.7" y="96.4" transform="rotate(-90 155.7 96.4)">4</text>
<text x="351.3" y="126.5">6</text>
<text x="351.3" y="131.6">5</text>
<text x="365.8" y="129.1">7</text>
<text x="272.1" y="153.6" transform="rotate(-90 272.1 153.6)">4</text>
<text x="264.9" y="157">2</text>
<text x="279.4" y="159.5">1</text>
<text x="264.9" y="162.1">3</text>
<text x="272.1" y="169.4" transform="rotate(-90 272.1 169.4)">11</text>
<text x="351.3" y="169.7">9</text>
<text x="365.8" y="172.2">8</text>
<text x="350" y="174.8">10</text>
<text x="47.3" y="208.5" transform="rotate(-90 47.3 208.5)">25</text>
<text x="36.4" y="211.4">1</text>
<text x="36.4" y="213.9">2</text>
<text x="39.1" y="212.6">LIN1</text>
<text x="39.1" y="215.2">LIN2</text>
<text x="48.3" y="213.4" transform="rotate(-90 48.3 213.4)">EP</text>
<text x="50.4" y="215.2">HIN2</text>
<text x="50.4" y="212.6">HIN3</text>
<text x="56.9" y="213.9">23</text>
<text x="56.9" y="211.4">24</text>
<text x="350" y="212.9">13</text>
<text x="365.8" y="215.4">14</text>
<text x="36.4" y="216.4">3</text>
<text x="36.4" y="219">4</text>
<text x="36.4" y="221.5">5</text>
<text x="39.1" y="217.7">LIN3</text>
<text x="39.1" y="220.3">VCC</text>
<text x="50.4" y="217.7">HIN1</text>
<text x="52.3" y="220.3">NC</text>
<text x="56.9" y="221.5">20</text>
<text x="56.9" y="219">21</text>
<text x="56.9" y="216.5">22</text>
<text x="350" y="218">12</text>
<text x="36.3" y="226.6">7</text>
<text x="36.4" y="224.1">6</text>
<text x="39.1" y="222.8">NC</text>
<text x="39.1" y="225.3">COM</text>
<text x="39.1" y="227.9">NC</text>
<text x="50.9" y="225.3">HO1</text>
<text x="51.3" y="227.9">VS1</text>
<text x="51.3" y="222.8">VB1</text>
<text x="56.9" y="226.6">18</text>
<text x="56.9" y="224.1">19</text>
<text x="36.3" y="229.2">8</text>
<text x="36.3" y="231.7">9</text>
<text x="39.1" y="230.4">NC</text>
<text x="39.1" y="233">LO3</text>
<text x="50.9" y="233">HO2</text>
<text x="51.3" y="230.4">VB2</text>
<text x="56.9" y="231.7">16</text>
<text x="56.9" y="229.2">17</text>
<text x="35" y="234.2">10</text>
<text x="35" y="236.8">11</text>
<text x="35" y="239.3">12</text>
<text x="39.1" y="235.5">LO2</text>
<text x="39.1" y="238">LO1</text>
<text x="51.3" y="238">VB3</text>
<text x="51.3" y="235.5">VS2</text>
<text x="56.9" y="239.3">13</text>
<text x="56.9" y="236.8">14</text>
<text x="56.9" y="234.2">15</text>
<text x="39.1" y="240.6">VS3</text>
<text x="50.9" y="240.6">HO3</text>
</g>
<g font-size="2.3" fill="#00f">
<text x="44.2" y="62.8">4.7</text>
<text x="63.2" y="60.2">GHA</text>
<text x="102.6" y="62.8">4.7</text>
<text x="121.7" y="60.2">GHB</text>
<text x="163.6" y="62.8">4.7</text>
<text x="182.6" y="60.2">GHC</text>
<text x="34" y="70.4">10k</text>
<text x="92.5" y="70.4">10k</text>
<text x="153.4" y="70.4">10k</text>
<text x="40.4" y="76.8">MA</text>
<text x="98.8" y="76.8">MB</text>
<text x="159.8" y="76.8">MC</text>
<text x="44.2" y="100.9">4.7</text>
<text x="63.2" y="98.3">GLA</text>
<text x="102.6" y="100.9">4.7</text>
<text x="121.7" y="98.3">GLB</text>
<text x="163.6" y="100.9">4.7</text>
<text x="182.6" y="98.3">GLC</text>
<text x="34" y="107.2">10k</text>
<text x="92.5" y="107.2">10k</text>
<text x="153.4" y="107.2">10k</text>
<text x="44.2" y="112.3">IA+</text>
<text x="102.6" y="112.3">IB+</text>
<text x="163.6" y="112.3">IC+</text>
<text x="34" y="119.9">2m</text>
<text x="92.5" y="119.9">2m</text>
<text x="153.4" y="119.9">2m</text>
<text x="352.8" y="114.9">68k</text>
<text x="44.2" y="122.5">IA-</text>
<text x="102.6" y="122.5">IB-</text>
<text x="163.6" y="122.5">IC-</text>
<text x="333.8" y="125">2k</text>
<text x="309.2" y="127.6">IA-</text>
<text x="333.8" y="130.1">2k</text>
<text x="384.6" y="127.6">22</text>
<text x="403.6" y="130.1">IA</text>
<text x="308.6" y="132.6">IA+</text>
<text x="349" y="139">68k</text>
<text x="392.2" y="139">1nf</text>
<text x="262.6" y="149.1">20k</text>
<text x="275.3" y="144.1">100nF</text>
<text x="252.5" y="159.3">1k</text>
<text x="352.8" y="158">68k</text>
<text x="276.6" y="166.9">RS724XQ</text>
<text x="252.5" y="169.5">1k</text>
<text x="309.2" y="170.7">IB-</text>
<text x="333.8" y="168.2">2k</text>
<text x="333.8" y="173.3">2k</text>
<text x="384.6" y="170.7">22</text>
<text x="403.6" y="173.3">IB</text>
<text x="308.6" y="175.8">IB+</text>
<text x="349" y="182.2">68k</text>
<text x="392.2" y="182.2">1nf</text>
<text x="352.8" y="201.2">68k</text>
<text x="27.7" y="211.4">LIN1</text>
<text x="27.7" y="213.9">LIN2</text>
<text x="62" y="211.4">HIN3</text>
<text x="62" y="213.9">HIN2</text>
<text x="76.6" y="212.6">12V</text>
<text x="97.5" y="212.6">VB1</text>
<text x="111.5" y="210.1">1uF</text>
<text x="116.6" y="212.6">VS1</text>
<text x="134.4" y="212.6">MA</text>
<text x="309.1" y="213.9">IC-</text>
<text x="333.8" y="211.4">2k</text>
<text x="384.6" y="213.9">22</text>
<text x="27.7" y="216.5">LIN3</text>
<text x="27.7" y="219">12V</text>
<text x="62" y="216.5">HIN1</text>
<text x="62" y="221.5">VB1</text>
<text x="86.1" y="217.7">1N5819WS</text>
<text x="111.5" y="221.5">1uF</text>
<text x="308.5" y="219">IC+</text>
<text x="333.8" y="216.5">2k</text>
<text x="403.6" y="216.5">IC</text>
<text x="62" y="226.6">VS1</text>
<text x="62" y="224.1">GHA</text>
<text x="76.6" y="224.1">12V</text>
<text x="96.3" y="224.1">VB2</text>
<text x="116.6" y="224.1">VS2</text>
<text x="134.4" y="224.1">MB</text>
<text x="349" y="225.3">68k</text>
<text x="392.2" y="225.3">1nf</text>
<text x="27.7" y="231.7">GLC</text>
<text x="62" y="229.2">VB2</text>
<text x="62" y="231.7">GHB</text>
<text x="27.7" y="234.2">GLB</text>
<text x="27.7" y="236.8">GLA</text>
<text x="27.7" y="239.3">VS3</text>
<text x="62" y="236.8">VB3</text>
<text x="62" y="234.2">VS2</text>
<text x="62" y="239.3">GHC</text>
<text x="76.6" y="235.5">12V</text>
<text x="96.3" y="235.5">VB3</text>
<text x="116.6" y="235.5">VS3</text>
<text x="134.4" y="235.5">MC</text>
<text x="25.1" y="257.1">TIM1_CH1N</text>
<text x="25.1" y="253.3">TIM1_CH1</text>
<text x="62" y="257.1">LIN3</text>
<text x="62" y="253.3">HIN3</text>
<text x="25.1" y="263.4">TIM1_CH2</text>
<text x="62" y="263.4">HIN2</text>
<text x="25.1" y="267.3">TIM1_CH2N</text>
<text x="62" y="267.3">LIN2</text>
<text x="25.1" y="273.6">TIM1_CH3</text>
<text x="62" y="273.6">HIN1</text>
<text x="25.1" y="277.4">TIM1_CH3N</text>
<text x="62" y="277.4">LIN1</text>
</g>
</svg>
